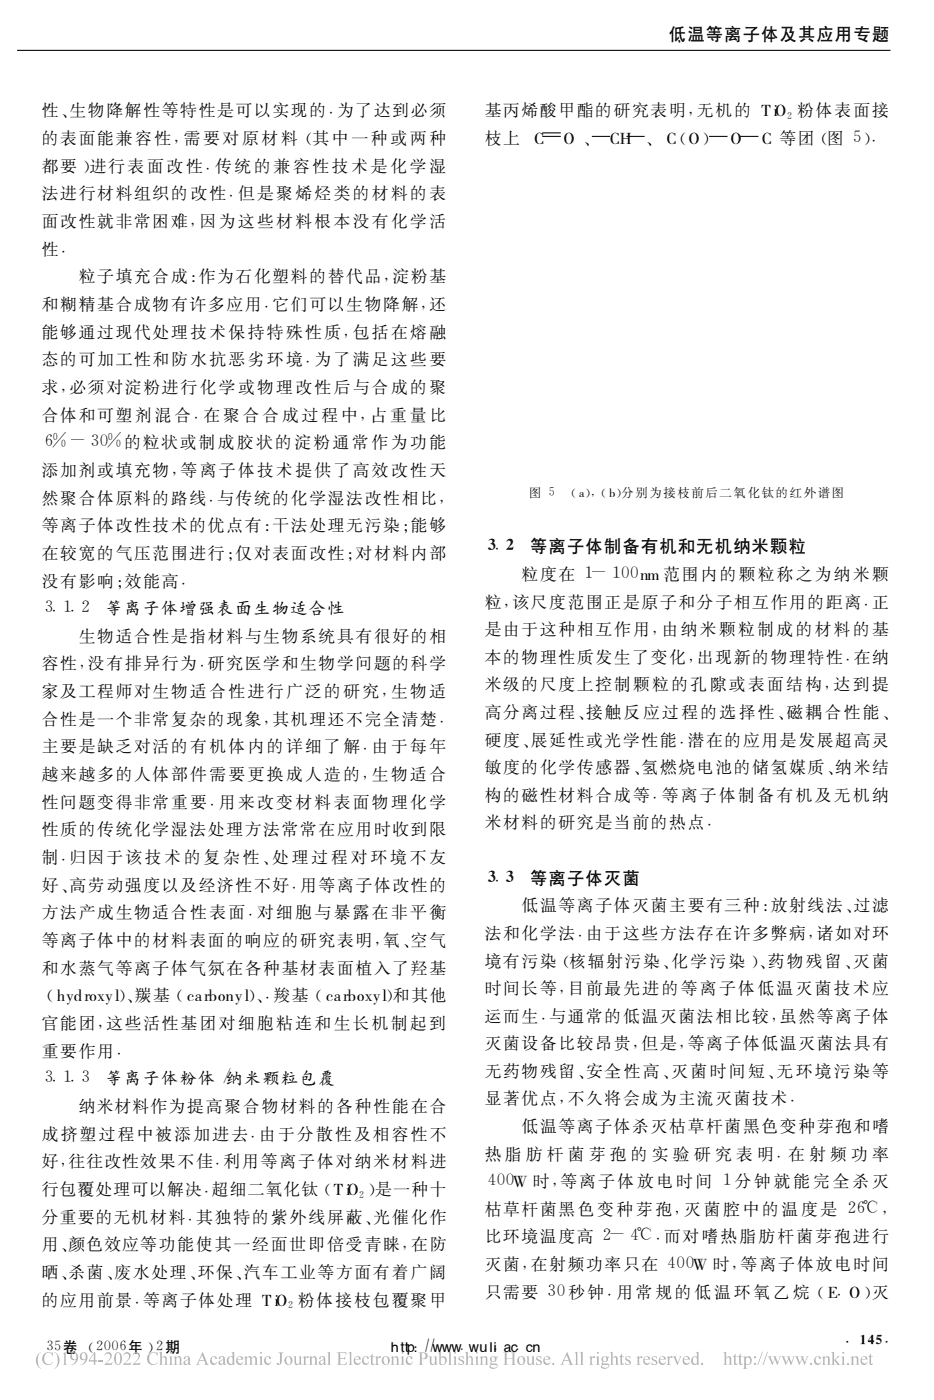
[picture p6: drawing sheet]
<svg xmlns="http://www.w3.org/2000/svg" width="187mm" height="281mm" viewBox="0 0 187 281" stroke-linecap="round" stroke-linejoin="round" font-family="sans-serif">
<path d="M3.4 10.1h175M108.7 27.4h3.6M108.7 26.6h3.6M118.6 27.4h3.6M125.5 27.4h3.7M142.1 27.4h3.7M148.3 27.4h3.7" fill="none" stroke="#000" stroke-width=".21"/>
<g fill="#b3b3b3">
<path d="M153.7 271.1h.1l-.8 2.6h-.2z" fill-rule="evenodd"/>
<path d="M8.9 271.4a1.78 1.78 0 0 1 1.5-.2l.1-.1 .1 .9a.92 .92 0 0 0-1.1-.7 .92 .92 0 0 0-.6 1.2 .98 .98 0 0 0 .6 1 .98 .98 0 0 0 1.2-.4 1.24 1.24 0 0 1-1.9 .3 1.24 1.24 0 0 1 .1-2z" fill-rule="evenodd"/>
<path d="M91 271.2a.2 .2 0 0 1 .4 0 .2 .2 0 0 1-.4 0zM90.8 272.1l.5-.2 .1 1.5 .2 .3h-.8l.2-.2 .1-.2-.1-1.1z" fill-rule="evenodd"/>
<path d="M12.5 271.4l.7-.3v2.3l.3 .3h-.9l.2-.2 .1-1.6-.1-.4z" fill-rule="evenodd"/>
<path d="M46.4 271.3l.5-.2v2.3l.3 .1-.6 .2v-.2a.74 .74 0 0 1-1 0 .74 .74 0 0 1-.1-1.1l.5-.4 .6 .1v-.7zM46 272.2a.75 .75 0 0 0-.2 .8 .75 .75 0 0 0 .6 .5l.2-.2v-.8a.38 .38 0 0 0-.2-.4 .38 .38 0 0 0-.4 .1z" fill-rule="evenodd"/>
<path d="M16.3 271.3a.86 .86 0 0 1 1.1 .1 .86 .86 0 0 1 .1 1 1.38 1.38 0 0 1-1.5 1.3 1.21 1.21 0 0 0 1.1-1.1 .78 .78 0 0 1-1.1-.2 .78 .78 0 0 1 .3-1.1zM16.4 271.4a.64 .64 0 0 0-.1 .8 .64 .64 0 0 0 .8 .3 .74 .74 0 0 0-.5-1.2z" fill-rule="evenodd"/>
<path d="M122.2 271.3l.5-.2v1.2a.55 .55 0 0 1 .7-.3 .55 .55 0 0 1 .4 .7v.7l.2 .3h-.8l.2-.2v-1.1a.35 .35 0 0 0-.3-.3 .35 .35 0 0 0-.4 .3v1l.3 .3h-.8l.2-.1v-.3v-1.8v-.2z" fill-rule="evenodd"/>
<path d="M115.1 271.3l.6-.2v2.2v.3l.3 .1h-.9l.3-.2v-.2v-1.8l-.1-.2z" fill-rule="evenodd"/>
<path d="M21.2 271.3a.77 .77 0 0 1 1.1 .2 .77 .77 0 0 1-.2 1.1l-.8 .8h.9l.3-.2-.1 .5h-1.5a3.1 3.1 0 0 0 1.2-1.9 .6 .6 0 0 0-.6-.4 .6 .6 0 0 0-.5 .4z" fill-rule="evenodd"/>
<path d="M23.2 271.4a.69 .69 0 0 1 .7-.2 .69 .69 0 0 1 .5 .6 1.37 1.37 0 0 1-.8 1.9 1.54 1.54 0 0 1-.4-2.3zM23.5 271.3a2.28 2.28 0 0 0 0 2.3h.1a1.76 1.76 0 0 0 .3-2.2z" fill-rule="evenodd"/>
<path d="M25 271.3a.73 .73 0 0 1 1 .1 .73 .73 0 0 1 0 1l-1 1h1l.3-.2-.2 .5h-1.4a2.65 2.65 0 0 0 1.1-2 .6 .6 0 0 0-.6-.3 .6 .6 0 0 0-.5 .4z" fill-rule="evenodd"/>
<path d="M89.7 271.3l.6-.2v2.3l.3 .3h-.9l.3-.2v-2.1z" fill-rule="evenodd"/>
<path d="M29.9 271.4a1.76 1.76 0 0 1 1.5-.2l.2-.1v.9a.9 .9 0 0 0-1.1-.7 .9 .9 0 0 0-.6 1.2 .96 .96 0 0 0 .6 1 .96 .96 0 0 0 1.2-.4 1.24 1.24 0 0 1-1.9 .3 1.24 1.24 0 0 1 .1-2z" fill-rule="evenodd"/>
<path d="M166.5 271.3l.6-.2v1.6l.6-.5-.1-.2h.7l-.9 .6 1 1.1h-.8l.1-.2-.6-.8v.8l.3 .2h-.9l.2-.1 .1-.3v-1.9z" fill-rule="evenodd"/>
<path d="M34.1 271.2a.18 .18 0 0 1 .3 0 .18 .18 0 0 1-.3 0zM33.8 272.1l.6-.2v1.5l.3 .3h-.9l.3-.2v-.2v-1.1z" fill-rule="evenodd"/>
<path d="M34.7 272.1l.6-.2v.4a.54 .54 0 0 1 .7-.4 .54 .54 0 0 1 .3 .7v.8l.3 .3h-.8l.2-.2v-1.1l-.2-.3-.5 .3v1l.3 .3h-.9l.3-.1v-.3v-1.1z" fill-rule="evenodd"/>
<path d="M36.9 272.2a.62 .62 0 0 1 .7-.3 .62 .62 0 0 1 .4 .6v.9l.3 .1-.4 .2-.2-.2a.51 .51 0 0 1-.9 0 .51 .51 0 0 1 .4-.8l.5-.1v-.3a.32 .32 0 0 0-.4-.2 .32 .32 0 0 0-.2 .4h-.2zM37.1 273a.34 .34 0 0 0 .1 .5 .34 .34 0 0 0 .5-.2v-.6z" fill-rule="evenodd"/>
<path d="M139.4 271.3l.5-.2v2.3l.3 .1-.6 .2v-.2a.7 .7 0 0 1-.9 .1 .7 .7 0 0 1-.2-.9l.3-.6 .5-.2 .3 .2v-.7zM139 272.2a.77 .77 0 0 0 .5 1.3l.1-.2v-.8a.39 .39 0 0 0-.2-.4 .39 .39 0 0 0-.4 .1z" fill-rule="evenodd"/>
<path d="M40.6 271.1l.9 2.1 .4 .5h-1l.2-.2-.1-.6h-1l-.3 .6 .3 .2h-.8l.3-.3zM40.5 271.7l-.5 1h.9z" fill-rule="evenodd"/>
<path d="M44 272.1a.62 .62 0 0 1 .7-.2 .62 .62 0 0 1 .3 .6l.1 1h.2l-.4 .2-.2-.2a.48 .48 0 0 1-.7 .2 .48 .48 0 0 1-.1-.8l.8-.3v-.3a.33 .33 0 0 0-.4-.2 .33 .33 0 0 0-.2 .4l-.2-.1zM44.1 273l.1 .4 .3 .1 .2-.2v-.6z" fill-rule="evenodd"/>
<path d="M156.6 272h.7l-.2 .1 .5 1.1 .3-.8-.3-.4h.7l-.1 .2 .4 1 .4-1.1-.3-.1h.5l-.2 .3-.5 1.4-.5-1.1-.6 1.1-.6-1.5z" fill-rule="evenodd"/>
<path d="M14.4 271.3a.93 .93 0 0 1 1.2 .2 .93 .93 0 0 1 0 1.2 1.34 1.34 0 0 1-1.5 1 1.26 1.26 0 0 0 1.1-1.1 .77 .77 0 0 1-1.1-.2 .77 .77 0 0 1 .3-1.1zM14.7 271.3a.64 .64 0 0 0-.3 .8 .64 .64 0 0 0 .9 .3 .99 .99 0 0 0-.4-1.2z" fill-rule="evenodd"/>
<path d="M83.8 271.2h.9a.73 .73 0 0 1 1 .7 .73 .73 0 0 1-1.1 .6h-.1v.9l.3 .3h-1l.3-.2v-.3v-1.8zM84.5 271.3v1.1a.57 .57 0 0 0 .8-.5 .57 .57 0 0 0-.8-.6z" fill-rule="evenodd"/>
<path d="M31.8 271.3l.6-.2v1.2a.54 .54 0 0 1 .7-.4 .54 .54 0 0 1 .3 .8v.8l.3 .2h-.9l.3-.3v-1a.35 .35 0 0 0-.3-.3 .35 .35 0 0 0-.4 .3v1.1l.3 .2h-.8l.2-.3v-2z" fill-rule="evenodd"/>
<path d="M53.2 272.2a.56 .56 0 0 1 .6-.3 .56 .56 0 0 1 .4 .5 .27 .27 0 0 1-.3 0 .27 .27 0 0 1-.1-.3 .6 .6 0 0 0-.6 .4 .6 .6 0 0 0 .2 .7 .55 .55 0 0 0 .5 .2 .55 .55 0 0 0 .5-.4 .76 .76 0 0 1-1 .7 .76 .76 0 0 1-.5-1.1z" fill-rule="evenodd"/>
<path d="M55.7 271.2h1.1l-.4 .2v1.4a.58 .58 0 0 1-.2 .8 .58 .58 0 0 1-.7-.2l.1-.2 .4 .4 .1-.2v-1.9z" fill-rule="evenodd"/>
<path d="M56.9 272.8a.85 .85 0 0 1 1.7 0 .85 .85 0 0 1-1.7 0zM57.5 272.1a.99 .99 0 0 0 .4 1.5 .85 .85 0 0 0 .3-.8 .85 .85 0 0 0-.6-.7z" fill-rule="evenodd"/>
<path d="M60.6 272.1l.6-.2v.4l.3-.3 .3 .1a.23 .23 0 0 1-.1 .2 .23 .23 0 0 1-.3-.1l-.2 .3v.9l.3 .3h-.9l.3-.2v-1.2z" fill-rule="evenodd"/>
<path d="M64.1 272.1a.62 .62 0 0 1 .7-.2 .62 .62 0 0 1 .4 .6v1h.2l-.3 .2-.3-.2a.48 .48 0 0 1-.7 .2 .48 .48 0 0 1-.1-.8l.8-.3v-.3a.33 .33 0 0 0-.4-.2 .33 .33 0 0 0-.2 .4l-.2-.1zM64.2 273l.1 .4 .3 .1 .2-.2v-.6z" fill-rule="evenodd"/>
<path d="M65.5 271.3l.6-.2v2.3l.3 .3h-.9l.3-.2v-2.1z" fill-rule="evenodd"/>
<path d="M69.8 271.3l.6-.2v2.2v.3l.3 .1h-.9l.3-.2v-.2v-1.8l-.1-.2z" fill-rule="evenodd"/>
<path d="M71.1 272.2a.67 .67 0 0 1 .7-.2 .67 .67 0 0 1 .5 .6h-1.2a.6 .6 0 0 0 .4 .8 .6 .6 0 0 0 .7-.4 .7 .7 0 0 1-.7 .7 .7 .7 0 0 1-.6-.8zM71.3 272.1l-.2 .4h.8a.4 .4 0 0 0-.2-.4 .4 .4 0 0 0-.4 0z" fill-rule="evenodd"/>
<path d="M72.8 272.2a.56 .56 0 0 1 .6-.3 .56 .56 0 0 1 .4 .5 .27 .27 0 0 1-.3 0 .27 .27 0 0 1-.1-.3 .6 .6 0 0 0-.6 .4 .6 .6 0 0 0 .2 .7 .55 .55 0 0 0 .5 .2 .55 .55 0 0 0 .5-.4 .76 .76 0 0 1-1 .7 .76 .76 0 0 1-.4-1.1z" fill-rule="evenodd"/>
<path d="M75.1 272.1l.6-.2v.4l.4-.4a.18 .18 0 0 1 .2 .2 .18 .18 0 0 1-.1 .2l-.3-.1-.2 .3v1l.3 .2h-.9l.2-.2 .1-.2-.1-1.1z" fill-rule="evenodd"/>
<path d="M76.4 272.8a.85 .85 0 0 1 1.7 0 .85 .85 0 0 1-1.7 0zM77 272.2a.86 .86 0 0 0 .5 1.4 .91 .91 0 0 0-.4-1.5z" fill-rule="evenodd"/>
<path d="M107.6 272.1l.8-.2v.6a.44 .44 0 0 0-.3-.4 .44 .44 0 0 0-.5 .2l.3 .3a.59 .59 0 0 1 .6 .8 .59 .59 0 0 1-.9 .2l-.2 .1v-.6a.48 .48 0 0 0 .4 .5 .48 .48 0 0 0 .5-.3l-.1-.2-.8-.6z" fill-rule="evenodd"/>
<path d="M80.5 271.2a.19 .19 0 0 1 .3 0 .19 .19 0 0 1-.3 0zM80.2 272.1l.6-.2v1.6l.3 .2h-.8l.2-.3v-1.1z" fill-rule="evenodd"/>
<path d="M137 272.2a.67 .67 0 0 1 .8-.2 .67 .67 0 0 1 .4 .6h-1.1a.6 .6 0 0 0 .3 .8 .6 .6 0 0 0 .8-.4 .74 .74 0 0 1-1 .7 .74 .74 0 0 1-.4-1.1zM137.2 272.1l-.1 .4h.7a.39 .39 0 0 0-.2-.4 .39 .39 0 0 0-.4 0z" fill-rule="evenodd"/>
<path d="M47.6 272.2a.67 .67 0 0 1 .7-.2 .67 .67 0 0 1 .5 .6h-1.2a.6 .6 0 0 0 .4 .8 .6 .6 0 0 0 .7-.4 .74 .74 0 0 1-.9 .7 .74 .74 0 0 1-.5-1.1zM47.7 272.1l-.1 .4h.8a.39 .39 0 0 0-.2-.4 .39 .39 0 0 0-.5 0z" fill-rule="evenodd"/>
<path d="M85.8 272h.6v1.1a.36 .36 0 0 0 .3 .4 .36 .36 0 0 0 .4-.3v-1l-.2-.2h.6v1.4l.2 .1-.6 .2v-.3a.54 .54 0 0 1-.6 .3 .54 .54 0 0 1-.4-.6v-1z" fill-rule="evenodd"/>
<path d="M87.7 271.3l.6-.2v1.2a.7 .7 0 0 1 1-.2 .7 .7 0 0 1 .2 .9 .92 .92 0 0 1-1.5 .5v-2l-.1-.2zM88.3 272.4v1a.53 .53 0 0 0 .7 .1 .53 .53 0 0 0 .2-.6 .51 .51 0 0 0-.3-.6 .51 .51 0 0 0-.6 .1z" fill-rule="evenodd"/>
<path d="M26.8 271.3a.77 .77 0 0 1 1.2 .2 .77 .77 0 0 1-.3 1.1l-.8 .8h1l.3-.2-.2 .5h-1.4a3.1 3.1 0 0 0 1.1-1.9 .6 .6 0 0 0-.5-.4 .6 .6 0 0 0-.6 .4z" fill-rule="evenodd"/>
<path d="M10.9 271.1a1.91 1.91 0 0 1 0 3.4 2.47 2.47 0 0 0 0-3.4z" fill-rule="evenodd"/>
<path d="M92 272.1l.9-.2v.6a.47 .47 0 0 0-.3-.4 .47 .47 0 0 0-.5 .1l.3 .4a.59 .59 0 0 1 .5 .8 .59 .59 0 0 1-.9 .2l-.1 .1v-.6a.48 .48 0 0 0 .3 .5 .48 .48 0 0 0 .5-.3l-.1-.2-.7-.4v-.3z" fill-rule="evenodd"/>
<path d="M74.6 271.4v.6h.4v.1h-.4l.1 1.3 .1 .1 .3-.1a.39 .39 0 0 1-.5 .3 .39 .39 0 0 1-.3-.5v-1.1l-.3-.1z" fill-rule="evenodd"/>
<path d="M95.4 271.2a.18 .18 0 0 1 .3 0 .18 .18 0 0 1-.3 0zM95.1 272.1l.6-.2v1.5l.3 .3h-.9l.3-.2v-.2v-1.1z" fill-rule="evenodd"/>
<path d="M103.6 272.8a.85 .85 0 0 1 1.7 0 .85 .85 0 0 1-1.7 0zM104.2 272.1a.99 .99 0 0 0 .3 1.5 .85 .85 0 0 0 .4-.8 .85 .85 0 0 0-.6-.7z" fill-rule="evenodd"/>
<path d="M144.9 271.3l.6-.2v1.2a.55 .55 0 0 1 .7-.3 .55 .55 0 0 1 .3 .7v.8l.3 .2h-.9l.3-.2v-1.1a.35 .35 0 0 0-.3-.3 .35 .35 0 0 0-.4 .3v1.1l.2 .2h-.8l.3-.2v-2.1z" fill-rule="evenodd"/>
<path d="M174.4 271.4l.1 .6h.4v.1h-.4v1.3l.2 .1 .2-.1a.38 .38 0 0 1-.4 .3 .38 .38 0 0 1-.3-.5v-1.1l-.3-.1z" fill-rule="evenodd"/>
<path d="M100.8 271.2h1l-.3 .2v1h1.2v-1.1l-.4-.1h1.1l-.3 .1-.1 .3 .1 1.8 .3 .3h-1.1l.4-.2v-1h-1.2v1l.3 .2h-1l.3-.2v-.3v-1.9z" fill-rule="evenodd"/>
<path d="M58.7 272h.6v1.1a.36 .36 0 0 0 .3 .4 .36 .36 0 0 0 .4-.3v-1l-.2-.2h.5v1.4l.3 .1-.6 .2v-.3a.52 .52 0 0 1-.6 .3 .52 .52 0 0 1-.4-.6v-1z" fill-rule="evenodd"/>
<path d="M105.4 272h.5v1.1a.36 .36 0 0 0 .3 .4 .36 .36 0 0 0 .4-.3v-1l-.2-.2h.6v1.4l.2 .1-.6 .2v-.3a.52 .52 0 0 1-.6 .3 .52 .52 0 0 1-.3-.6l-.1-1z" fill-rule="evenodd"/>
<path d="M113.6 271.1l.9 2.1 .4 .5h-1l.3-.2-.2-.6h-1l-.3 .6 .3 .2h-.7l.3-.3zM113.5 271.7l-.5 1h.9z" fill-rule="evenodd"/>
<path d="M61.8 272.1l.6-.2v.4a.54 .54 0 0 1 .7-.4 .54 .54 0 0 1 .4 .7v.9l.2 .2h-.8l.2-.2v-.9v-.3l-.2-.2-.5 .3v1l.3 .3h-.8l.2-.3v-1.1z" fill-rule="evenodd"/>
<path d="M132.2 272.2a.67 .67 0 0 1 .8-.2 .67 .67 0 0 1 .4 .6h-1.1a.6 .6 0 0 0 .3 .8 .6 .6 0 0 0 .8-.4 .74 .74 0 0 1-1 .7 .74 .74 0 0 1-.4-1.1zM132.4 272.1l-.1 .4h.7a.39 .39 0 0 0-.2-.4 .39 .39 0 0 0-.4 0z" fill-rule="evenodd"/>
<path d="M78.2 272.1l.6-.2v.4a.54 .54 0 0 1 .7-.4 .54 .54 0 0 1 .3 .7v.9l.3 .2h-.8l.2-.2v-.9l-.1-.3-.2-.2-.4 .3v1l.3 .3h-.9l.3-.3v-1.1z" fill-rule="evenodd"/>
<path d="M116.2 271.3l.5-.2v2.4l.3 .2h-.8l.2-.1v-.3v-1.9z" fill-rule="evenodd"/>
<path d="M151.1 272.1a.2 .2 0 0 1 .4 0 .2 .2 0 0 1-.4 0zM151 273.5a.25 .25 0 0 1 .5 0 .25 .25 0 0 1-.5 0z" fill-rule="evenodd"/>
<path d="M93.1 271.3l.6-.2v1.2a.54 .54 0 0 1 .7-.4 .54 .54 0 0 1 .3 .8l.1 .8 .2 .2h-.8l.2-.3v-1a.35 .35 0 0 0-.3-.3 .35 .35 0 0 0-.4 .3v1.1l.3 .2h-.8l.2-.3v-2z" fill-rule="evenodd"/>
<path d="M18.9 271.1h.2v1.6h.3v.3h-.3v.7h-.3v-.7h-1v-.2zM18.8 271.5l-.8 1.2h.8z" fill-rule="evenodd"/>
<path d="M124.6 271.4v.6h.4v.1h-.4v1.3l.2 .1 .3-.1a.38 .38 0 0 1-.5 .3 .38 .38 0 0 1-.3-.5v-1.1l-.3-.1z" fill-rule="evenodd"/>
<path d="M125.4 272.1l.9-.2v.6a.45 .45 0 0 0-.3-.4 .45 .45 0 0 0-.5 .1v.2l.3 .2a.59 .59 0 0 1 .5 .8 .59 .59 0 0 1-.9 .2l-.1 .1v-.6a.45 .45 0 0 0 .3 .5 .45 .45 0 0 0 .5-.3l-.1-.2-.7-.4v-.3z" fill-rule="evenodd"/>
<path d="M109.1 272.2a.67 .67 0 0 1 .7-.2 .67 .67 0 0 1 .5 .6h-1.2a.6 .6 0 0 0 .4 .8 .6 .6 0 0 0 .7-.4 .74 .74 0 0 1-.9 .7 .74 .74 0 0 1-.4-1.1zM109.3 272.1l-.2 .4h.8a.39 .39 0 0 0-.2-.4 .39 .39 0 0 0-.4 0z" fill-rule="evenodd"/>
<path d="M48.9 272.1l.5-.2v.4a.55 .55 0 0 1 .5-.4 .55 .55 0 0 1 .5 .4 .53 .53 0 0 1 .7-.4 .53 .53 0 0 1 .4 .7v.9l.2 .2h-.8l.3-.2v-1a.35 .35 0 0 0-.4-.3 .35 .35 0 0 0-.4 .3v1l.3 .2h-.8l.2-.2v-1a.37 .37 0 0 0-.2-.4 .37 .37 0 0 0-.5 .3l.1 1.1 .2 .2h-.8l.2-.1v-.3v-1.1z" fill-rule="evenodd"/>
<path d="M129.1 272.2a.67 .67 0 0 1 .7-.2 .67 .67 0 0 1 .5 .6h-1.2a.6 .6 0 0 0 .4 .8 .6 .6 0 0 0 .7-.4 .7 .7 0 0 1-.7 .7 .7 .7 0 0 1-.6-.8zM129.3 272.1l-.2 .4h.8a.4 .4 0 0 0-.2-.4 .4 .4 0 0 0-.4 0z" fill-rule="evenodd"/>
<path d="M130.7 272.1l.9-.2v.6a.44 .44 0 0 0-.3-.4 .44 .44 0 0 0-.5 .2l.3 .3a.59 .59 0 0 1 .5 .8 .59 .59 0 0 1-.9 .2l-.1 .1v-.6a.48 .48 0 0 0 .3 .5 .48 .48 0 0 0 .5-.3v-.2l-.8-.6z" fill-rule="evenodd"/>
<path d="M96.1 272.1l.5-.2v.4a.54 .54 0 0 1 .7-.4 .54 .54 0 0 1 .3 .7l.1 .8 .2 .3h-.8l.2-.2v-1.1l-.2-.3-.5 .3v1l.3 .3h-.8l.2-.1v-.3v-1.1z" fill-rule="evenodd"/>
<path d="M133.5 272.1l.6-.2v.4l.4-.4a.18 .18 0 0 1 .3 .2 .18 .18 0 0 1-.2 .2l-.3-.1-.2 .3v1l.3 .2h-.9l.3-.2v-.2v-1.1z" fill-rule="evenodd"/>
<path d="M148.8 272.1l.6-.2v.4a.62 .62 0 0 1 .8-.3 .62 .62 0 0 1 .4 .7 .76 .76 0 0 1-.3 .9 .76 .76 0 0 1-.9 0v.6l.3 .3h-.9l.3-.2v-2zM149.6 272.3l-.2 .1v.7a.44 .44 0 0 0 .4 .5 .44 .44 0 0 0 .5-.5 .57 .57 0 0 0 0-.7 .57 .57 0 0 0-.7-.1z" fill-rule="evenodd"/>
<path d="M81.5 272.2a.56 .56 0 0 1 .6-.3 .56 .56 0 0 1 .5 .5 .27 .27 0 0 1-.3 0 .27 .27 0 0 1-.1-.3 .6 .6 0 0 0-.6 .4 .6 .6 0 0 0 .1 .7 .55 .55 0 0 0 .6 .2 .55 .55 0 0 0 .4-.4 .76 .76 0 0 1-.9 .7 .76 .76 0 0 1-.5-1.1z" fill-rule="evenodd"/>
<path d="M19.7 272.6h1v.4h-1z" fill-rule="evenodd"/>
<path d="M120.7 272.1l.5-.2 .9 .2-.1 .1h-.3a.68 .68 0 0 1-.1 .8 .68 .68 0 0 1-.8 .2v.1l.2 .1a.75 .75 0 0 1 1.1 .5 .93 .93 0 0 1-.8 .6 .93 .93 0 0 1-.9-.5l.3-.3-.2-.3 .3-.3-.3-.4zM120.9 272.1a.49 .49 0 0 0-.1 .6 .49 .49 0 0 0 .6 .2 .5 .5 0 0 0 .1-.6 .5 .5 0 0 0-.6-.2zM120.8 273.7l-.2 .2a.72 .72 0 0 0 .7 .4 .72 .72 0 0 0 .6-.5z" fill-rule="evenodd"/>
<path d="M52.1 271.2a.2 .2 0 0 1 .4 0 .2 .2 0 0 1-.4 0zM51.9 272.1l.6-.2v1.6l.2 .2h-.8l.2-.3v-1.1z" fill-rule="evenodd"/>
<path d="M98.4 272.1l.4-.2 .9 .2-.3 .1a.68 .68 0 0 1-.1 .8 .68 .68 0 0 1-.8 .2l-.1 .1 .2 .1a.72 .72 0 0 1 1.1 .5 .9 .9 0 0 1-.8 .6 .9 .9 0 0 1-.8-.5l.3-.3-.2-.2v-.2l.3-.2-.3-.4zM98.6 272.1a.49 .49 0 0 0-.1 .6 .49 .49 0 0 0 .6 .2 .5 .5 0 0 0 .1-.6 .5 .5 0 0 0-.6-.2zM98.5 273.7l-.2 .2a.73 .73 0 0 0 .7 .4 .73 .73 0 0 0 .6-.5z" fill-rule="evenodd"/>
<path d="M147.3 271.4l.1 .6h.3v.1h-.3v1.3l.1 .1 .3-.1a.38 .38 0 0 1-.4 .3 .38 .38 0 0 1-.3-.5v-1.1l-.3-.1z" fill-rule="evenodd"/>
<path d="M148.3 271.4l.1 .6h.4v.1h-.4v1.3l.2 .1 .2-.1a.38 .38 0 0 1-.4 .3 .38 .38 0 0 1-.3-.5v-1.1l-.3-.1z" fill-rule="evenodd"/>
<path d="M134.8 272h.8l-.2 .2 .4 1 .4-1.1-.2-.1h.6l-.9 1.7-.7-1.6z" fill-rule="evenodd"/>
<path d="M170.4 272.1l.6-.2v.4a.54 .54 0 0 1 .6-.4 .54 .54 0 0 1 .4 .7v.9l.2 .2h-.8l.3-.2v-.9l-.1-.3-.2-.2-.4 .3v1l.2 .3h-.8l.2-.3v-1.1z" fill-rule="evenodd"/>
<path d="M152.7 271.1h.1l-.9 2.6h-.1z" fill-rule="evenodd"/>
<path d="M7.8 271.4l.4-.3a2.47 2.47 0 0 0 0 3.4 1.93 1.93 0 0 1-.4-3.1z" fill-rule="evenodd"/>
<path d="M153.8 272h.8l-.2 .2 .4 1 .4-.8-.3-.4h.7l-.2 .2 .5 1 .3-1.1-.2-.1h.5l-.2 .3-.5 1.4-.5-1.1-.6 1.1-.6-1.5z" fill-rule="evenodd"/>
<path d="M42.3 272.2a.59 .59 0 0 1 .7-.3 .59 .59 0 0 1 .4 .5 .29 .29 0 0 1-.3 0 .29 .29 0 0 1-.1-.3 .6 .6 0 0 0-.6 .4 .6 .6 0 0 0 .1 .7 .55 .55 0 0 0 .6 .2 .55 .55 0 0 0 .4-.4 .76 .76 0 0 1-.9 .7 .76 .76 0 0 1-.5-1.1z" fill-rule="evenodd"/>
<path d="M159.3 272h.7h-.1v.3l.4 .9 .4-.8-.4-.4h.7l-.1 .3 .4 .9 .4-1-.2-.2h.5l-.3 .3-.4 1.4-.6-1.1-.6 1.1z" fill-rule="evenodd"/>
<path d="M67.5 271.2h1.9v.5l-.2-.3-1-.1v1h.8l.1-.4v.9l-.2-.3-.7-.1v1.1h.1a.9 .9 0 0 0 1.2-.5l-.1 .7h-1.9l.2-.2 .1-.3v-1.8z" fill-rule="evenodd"/>
<path d="M163.3 272.2a.59 .59 0 0 1 .7-.3 .59 .59 0 0 1 .4 .5 .29 .29 0 0 1-.3 0 .29 .29 0 0 1-.1-.3 .6 .6 0 0 0-.6 .4 .6 .6 0 0 0 .1 .7 .55 .55 0 0 0 .6 .2 .55 .55 0 0 0 .4-.4 .76 .76 0 0 1-.9 .7 .76 .76 0 0 1-.5-1.1z" fill-rule="evenodd"/>
<path d="M164.6 272.1l.6-.2v.4a.54 .54 0 0 1 .7-.4 .54 .54 0 0 1 .3 .7v.8l.3 .3h-.8l.2-.2v-1.1l-.2-.3-.5 .3v1l.3 .3h-.9l.3-.1v-.3v-1.1z" fill-rule="evenodd"/>
<path d="M127.5 272.1l.6-.2v.4l.2-.3 .3-.1a.2 .2 0 0 1 0 .4 .2 .2 0 0 1-.3-.1l-.2 .3v.9l.3 .3h-.9l.2-.2v-1.2z" fill-rule="evenodd"/>
<path d="M168.7 271.2a.2 .2 0 0 1 .4 0 .2 .2 0 0 1-.4 0zM168.5 272.1l.6-.2v1.5l.3 .3h-.9l.3-.2v-.2v-1.1z" fill-rule="evenodd"/>
<path d="M118 272.1l.6-.2v.4l.4-.4a.18 .18 0 0 1 .2 .2 .18 .18 0 0 1-.1 .2l-.3-.1-.2 .3v1l.3 .2h-.9l.2-.2 .1-.2-.1-1.1z" fill-rule="evenodd"/>
<path d="M172.6 272.2a.67 .67 0 0 1 .8-.2 .67 .67 0 0 1 .4 .6h-1.2a.6 .6 0 0 0 .4 .8 .6 .6 0 0 0 .8-.4 .7 .7 0 0 1-.8 .7 .7 .7 0 0 1-.6-.8zM172.8 272.1l-.2 .4h.9a.4 .4 0 0 0-.3-.4 .4 .4 0 0 0-.4 0z" fill-rule="evenodd"/>
<path d="M119.6 271.2a.2 .2 0 0 1 .4 0 .2 .2 0 0 1-.4 0zM119.3 272.1l.6-.2v1.5l.3 .3h-.8l.2-.2v-1.2z" fill-rule="evenodd"/>
<circle cx="162.5" cy="273.5" r=".22"/>
<circle cx="169.9" cy="273.5" r=".22"/>
<circle cx="110.8" cy="273.5" r=".22"/>
<circle cx="140.7" cy="273.5" r=".22"/>
</g>
<g font-size="3.3">
<text x="134.1" y="7.9">低温等离子体及其应用专题</text>
<text x="8.4" y="23.3">性、</text>
<text x="13.9" y="23.3">生物降解性等特性是可以实现的.为了达到必须</text>
<text x="97.1" y="23.3">基丙烯酸甲酯的研究表明,无机的 Ｔｉ</text>
<text x="154.8" y="23.3">Ｏ 粉体表面接</text>
<text x="8.4" y="28.9">的表面能兼容性,需要对原材料 (</text>
<text x="62.6" y="28.9">其中一种或两种</text>
<text x="97.1" y="28.9">枝上 Ｃ</text>
<text x="112.4" y="28.9">Ｏ 、 ＣＨ 、Ｃ(</text>
<text x="137.4" y="28.9">Ｏ) Ｏ</text>
<text x="152" y="28.9">Ｃ 等团 (</text>
<text x="165.8" y="28.9">图 5)</text>
<text x="174.4" y="28.9">.</text>
<text x="8.4" y="34.4">都要 )</text>
<text x="18" y="34.4">进行表面改性.传统的兼容性技术是化学湿</text>
<text x="8.4" y="40">法进行材料组织的改性.但是聚烯烃类的材料的表</text>
<text x="8.4" y="45.5">面改性就非常困难,因为这些材料根本没有化学活</text>
<text x="8.4" y="51.1">性.</text>
<text x="15.8" y="56.6">粒子填充合成：作为石化塑料的替代品,淀粉基</text>
<text x="8.4" y="62.1">和糊精基合成物有许多应用.它们可以生物降解,还</text>
<text x="8.4" y="67.7">能够通过现代处理技术保持特殊性质,包括在熔融</text>
<text x="8.4" y="73.2">态的可加工性和防水抗恶劣环境.为了满足这些要</text>
<text x="8.4" y="78.8">求,必须对淀粉进行化学或物理改性后与合成的聚</text>
<text x="8.2" y="89.9">6%-3%的粒状或制成胶状的淀粉通常作为功能</text>
<text x="8.4" y="84.3">合体和可塑剂混 合.在 聚 合 合 成 过 程 中,占 重 量 比</text>
<text x="19.2" y="89.9">0</text>
<text x="8.4" y="95.4">添加剂或填充物,等离子体技术提供了高效改性天</text>
<text x="8.4" y="101">然聚合体原料的路线.与传统的化学湿法改性相比,</text>
<text x="8.4" y="106.5">等离子体改性技术的优点有：干法处理无污染；能够</text>
<text x="8.4" y="112.1">在较宽的气压范围进行；仅对表面改性；对材料内部</text>
<text x="96.9" y="110.8">3.</text>
<text x="100.6" y="110.8">2</text>
<text x="106.3" y="110.8">等离子体制备有机和无机纳米颗粒</text>
<text x="8.4" y="117.6">没有影响；效能高.</text>
<text x="104.5" y="116.3">粒度在 1-10ｍ范围内的颗粒称之为纳米颗</text>
<text x="123.6" y="116.3">0ｎ</text>
<text x="8.2" y="123.2">3..</text>
<text x="11.8" y="123.2">12</text>
<text x="21.2" y="123.2">等离子体增强表面生物适合性</text>
<text x="97.1" y="121.9">粒,该尺度范围正是原子和分子相互作用的距离.正</text>
<text x="15.8" y="128.7">生物适合性是指材料与生物系统具有很好的相</text>
<text x="97.1" y="127.4">是由于这种相互作用,由纳米颗粒制成的材料的基</text>
<text x="8.4" y="134.2">容性,没有排异行为.研究医学和生物学问题的科学</text>
<text x="97.1" y="132.9">本的物理性质发生了变化,出现新的物理特性.在纳</text>
<text x="8.4" y="139.8">家及工程师对生物适合性进行广泛的研究,生物适</text>
<text x="97.1" y="144">高分离过程、</text>
<text x="97.1" y="138.5">米级的尺度上控制颗粒的孔隙或表面结构,达到提</text>
<text x="117.4" y="144">接触反应过程的选择性、磁耦合性能、</text>
<text x="8.4" y="145.3">合性是一个非常复杂的现象,其机理还不完全清楚.</text>
<text x="97.1" y="149.5">硬度、</text>
<text x="106.4" y="149.5">展延性或光学性能.潜在的应用是发展超高灵</text>
<text x="8.4" y="150.9">主要是缺乏对活的有机体内的详细了解.由于每年</text>
<text x="97.1" y="155.1">敏度的化学传感器、</text>
<text x="128.5" y="155.1">氢燃烧电池的储氢媒质、</text>
<text x="167.4" y="155.1">纳米结</text>
<text x="8.4" y="162">性问题变得非常重要.用来改变材料表面物理化学</text>
<text x="8.4" y="156.4">越来越多的人体部件需要更换成人造的,生物适合</text>
<text x="97.1" y="160.6">构的磁性材料合成等.等离子体制备有机及无机纳</text>
<text x="8.4" y="167.5">性质的传统化学湿法处理方法常常在应用时收到限</text>
<text x="97.1" y="166.1">米材料的研究是当前的热点.</text>
<text x="8.4" y="173.1">制.归因于该技术 的 复 杂 性、处 理 过 程 对 环 境 不 友</text>
<text x="8.4" y="178.6">好、</text>
<text x="13.9" y="178.6">高劳动强度以及经济性不好.用等离子体改性的</text>
<text x="96.9" y="177.2">3.</text>
<text x="100.6" y="177.2">3</text>
<text x="106.3" y="177.2">等离子体灭菌</text>
<text x="8.4" y="184.2">方法产成生物适合性表面.对细胞与暴露在非平衡</text>
<text x="104.5" y="182.7">低温等离子体灭菌主要有三种：放射线法、</text>
<text x="171.1" y="182.7">过滤</text>
<text x="8.4" y="189.7">等离子体中的材料表面的响应的研究表明,氧、</text>
<text x="82.3" y="189.7">空气</text>
<text x="97.1" y="188.3">法和化学法.由于这些方法存在许多弊病,诸如对环</text>
<text x="8.4" y="195.2">和水蒸气等离子体气氛在各种基材表面植入了羟基</text>
<text x="97.1" y="193.8">境有污染 (</text>
<text x="114.1" y="193.8">核辐射污染、化学污染 )药物残留、灭菌</text>
<text x="152" y="193.8">、</text>
<text x="9.2" y="200.8">(ｙｒｘｌ、</text>
<text x="10.6" y="200.8">ｈｄｏｙ)羰基 (ａｂｎｌ、羧基 (ａｂｘｌ和其他</text>
<text x="36.6" y="200.8">ｃｒｏｙ).</text>
<text x="64.4" y="200.8">ｃｒｏｙ)</text>
<text x="97.1" y="199.3">时间长等,目前最先进的等离子体低温灭菌技术应</text>
<text x="8.4" y="206.3">官能团,这些活性基团对细胞粘连和生长机制起到</text>
<text x="97.1" y="204.9">运而生.与通常的低温灭菌法相比较,虽然等离子体</text>
<text x="8.4" y="211.9">重要作用.</text>
<text x="97.1" y="215.9">无药物残留、</text>
<text x="97.1" y="210.4">灭菌设备比较昂贵,但是,等离子体低温灭菌法具有</text>
<text x="117.4" y="215.9">安全性高、灭菌时间短、无环境污染等</text>
<text x="8.2" y="217.4">3..</text>
<text x="11.8" y="217.4">13</text>
<text x="21.2" y="217.4">等离子体粉体 /</text>
<text x="45.3" y="217.4">纳米颗粒包覆</text>
<text x="97.1" y="221.5">显著优点,不久将会成为主流灭菌技术.</text>
<text x="15.8" y="223">纳米材料作为提高聚合物材料的各种性能在合</text>
<text x="104.5" y="227">低温等离子体杀灭枯草杆菌黑色变种芽孢和嗜</text>
<text x="8.4" y="228.5">成挤塑过程中被添加进去.由于分散性及相容性不</text>
<text x="97.1" y="232.5">热 脂 肪 杆 菌 芽 孢 的 实 验 研 究 表 明.在 射 频 功 率</text>
<text x="8.4" y="239.6">行包覆处理可以解决.</text>
<text x="8.4" y="234.1">好,</text>
<text x="13.7" y="234.1">往往改性效果不佳.利用等离子体对纳米材料进</text>
<text x="42.4" y="239.6">超细二氧化钛 (ｉ</text>
<text x="66.2" y="239.6">ＴＯ )</text>
<text x="75.1" y="239.6">是一种十</text>
<text x="96.9" y="238.1">40</text>
<text x="98.7" y="238.1">0Ｗ 时,等离子体放电时间 1分 钟 就 能 完 全 杀 灭</text>
<text x="8.4" y="245.2">分重要的无机材料.其独特的紫外线屏蔽、光催化作</text>
<text x="97.1" y="243.6">枯草杆菌黑色变种芽孢,灭菌腔中的温度是 2℃,</text>
<text x="170.9" y="243.6">6</text>
<text x="8.4" y="250.7">用、</text>
<text x="13.7" y="250.7">颜色效应等功能使其一经面世即倍受青睐,在防</text>
<text x="97.1" y="249.1">比环境温度高 2-4℃.而对嗜热脂肪杆菌芽孢进行</text>
<text x="8.4" y="256.2">晒、</text>
<text x="13.7" y="256.2">杀菌、</text>
<text x="23" y="256.2">废水处理、</text>
<text x="39.6" y="256.2">环保、</text>
<text x="48.8" y="256.2">汽车工业等方面有着广阔</text>
<text x="97.1" y="254.7">灭菌,在射频功率只在 40</text>
<text x="134.8" y="254.7">0Ｗ 时,等离子体放电时间</text>
<text x="8.4" y="261.8">的应用前景.等离子体处理 Ｔｉ</text>
<text x="54.8" y="261.8">Ｏ 粉体接枝包覆聚甲</text>
<text x="97.1" y="260.2">只需要 3</text>
<text x="110.7" y="260.2">0秒钟.用常规的 低 温 环 氧 乙 烷 (.</text>
<text x="165.2" y="260.2">Ｅ Ｏ)</text>
<text x="174.8" y="260.2">灭</text>
</g>
<g font-size="2.8">
<text x="168.4" y="270">·145·</text>
<text x="8.6" y="271.1">3</text>
<text x="10.2" y="271.1">5卷</text>
<text x="17.6" y="271.1">(06年 )</text>
<text x="18.6" y="271.1">20</text>
<text x="30.6" y="271.1">2期</text>
<text x="77.7" y="271.1">ｈｔ：/ｗｗ.ｗｕｉａ.ｎ</text>
<text x="79.2" y="271.1">ｔｐ/ｗ</text>
<text x="97" y="271.1">ｌ.ｃｃ</text>
</g>
<g font-size="2.5">
<text x="106.1" y="99.7">图 5</text>
<text x="114.3" y="99.7">( ) ｂ)</text>
<text x="115.4" y="99.7">ａ ,(</text>
<text x="124.5" y="99.7">分别为接枝前后二氧化钛的红外谱图</text>
</g>
<g font-size="1.9">
<text x="157.3" y="24">2</text>
<text x="71.5" y="240.3">2</text>
<text x="57.2" y="262.5">2</text>
</g>
</svg>
